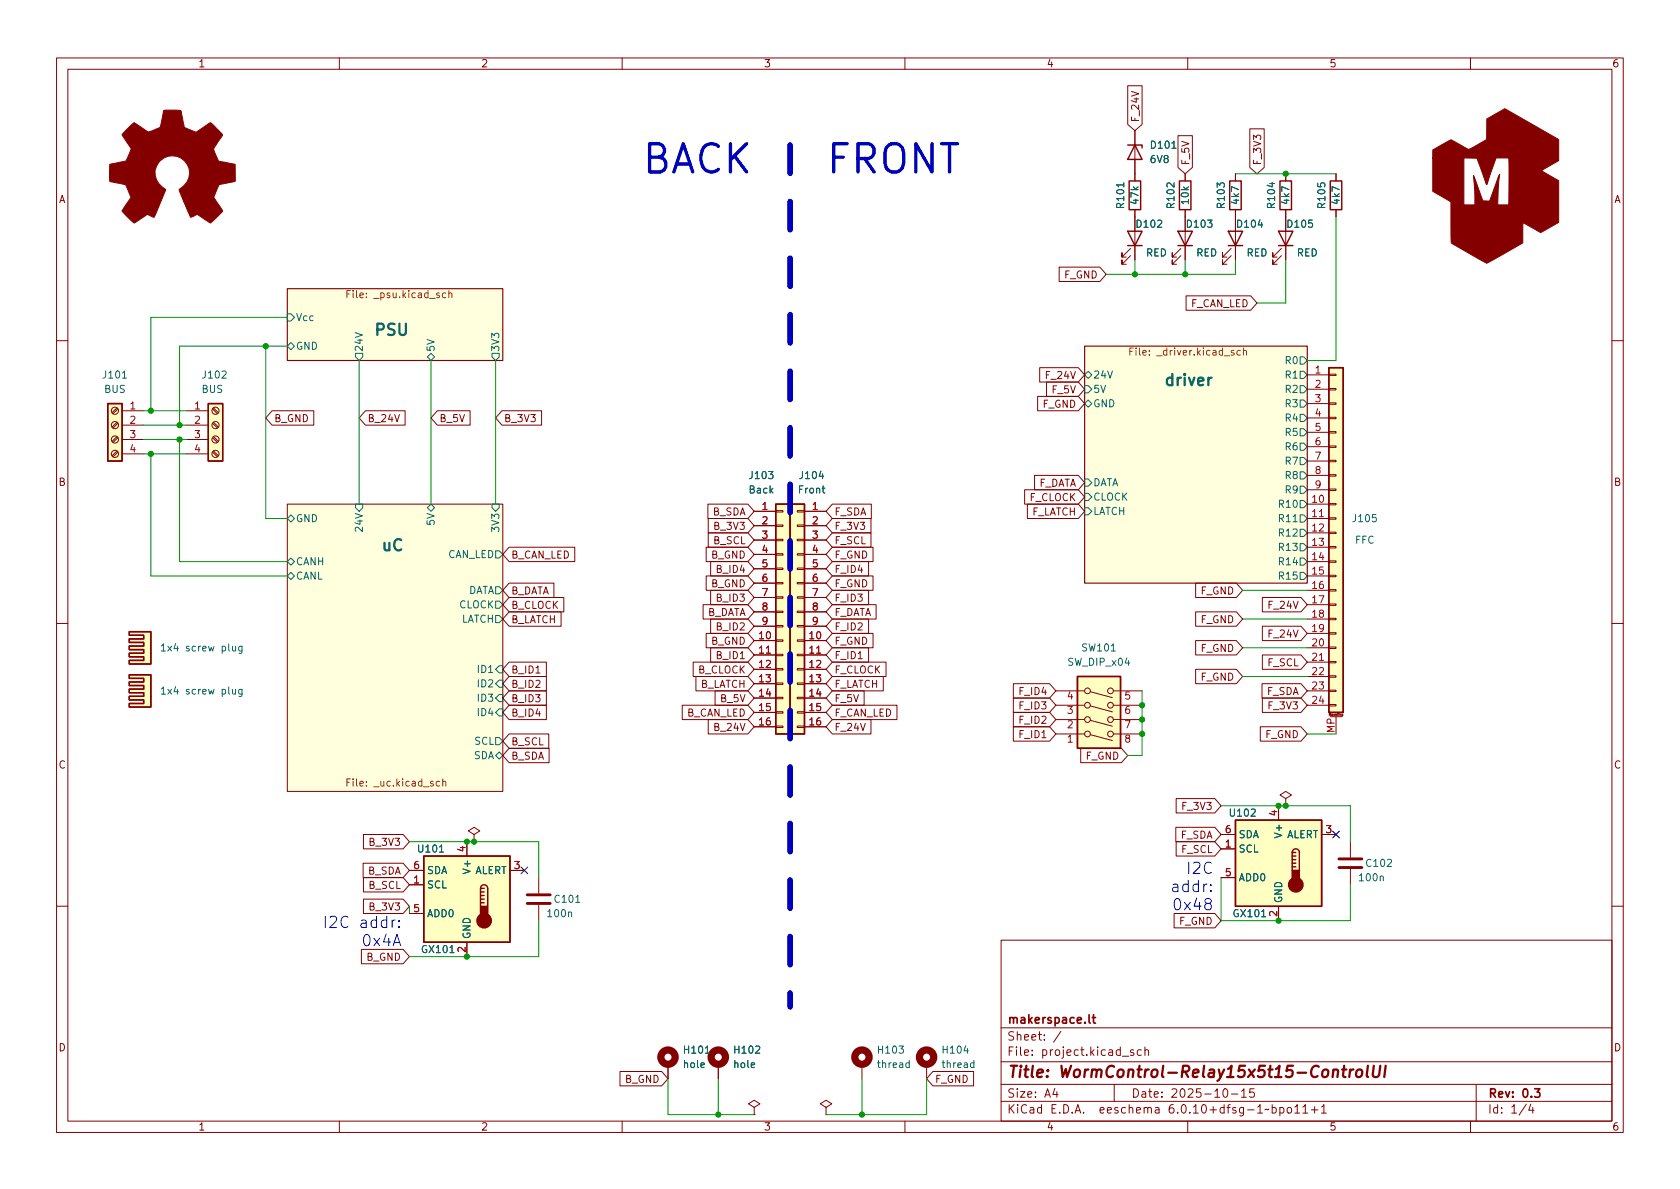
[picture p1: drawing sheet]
<svg xmlns="http://www.w3.org/2000/svg" width="297mm" height="210mm" viewBox="0 0 297 210" stroke-linecap="round" stroke-linejoin="round" font-family="sans-serif">
<g fill="none" stroke="#840000" stroke-width=".18">
<path d="M10 10.2h277v190.1h-277zM12 12.2h273v186.1h-273zM60 10.2v2M110 10.2v2M160 10.2v2M199.4 15.2h2.5v6.8l-1.2 1.1-1.3-1.1zM210 10.2v2M260 10.2v2M200.7 23.1v8.9M200.7 37.1v8.9M208.3 24h2.5v5.6l-1.3 1.1-1.2-1.1zM209.5 30.7v1.3"/>
<path d="M209.5 37.1v8.9M218.4 30.7v1.3M218.4 37.1v8.9M221 22.8h2.5v6.8l-1.3 1.1-1.2-1.1zM227.3 30.7v1.3M227.3 37.1v8.9M236.2 30.7v1.3M236.2 37.1v1.2M187.3 47.2h7.2l1.1 1.3-1.1 1.3h-7.2zM199.9 45.2l-1.5 1.5v-.7v.7h.7M199.9 43.9l-1.5 1.6v-.8v.8h.7M208.8 45.2l-1.5 1.5v-.7v.7h.7"/>
<path d="M208.8 43.9l-1.5 1.6v-.8v.8h.7M209.7 52.3h11.4l1.1 1.3-1.1 1.3h-11.4zM217.7 45.2l-1.5 1.5v-.7v.7h.7M217.7 43.9l-1.5 1.6v-.8v.8h.7M226.6 45.2l-1.6 1.5v-.7v.7h.8M226.6 43.9l-1.6 1.6v-.8v.8h.8M10 60.2h2M20.7 79.8l-.9 .8M20.7 77.2l-.9 .8M20.7 74.7l-.9 .8M20.7 72.1l-.9 .9M20.9 79.9l-.9 .9"/>
<path d="M20.9 77.4l-.9 .8M20.9 74.8l-.9 .9M20.9 72.3l-.9 .8M21.6 72.6h3.8M21.6 75.2h3.8M21.6 77.7h3.8M33 72.6h3.8M33 75.2h3.8M33 77.7h3.8M37.6 79.9l.8 .9M37.6 77.4l.8 .8M37.6 74.8l.8 .9"/>
<path d="M37.6 72.3l.8 .8M37.7 79.8l.9 .8M37.7 77.2l.9 .8M37.7 74.7l.9 .8M37.7 72.1l.9 .9M48.1 72.6h7.4v2.6h-7.4l-1.1-1.3zM64.6 72.6h7v2.6h-7l-1.1-1.3zM77.3 72.6h5.8v2.6h-5.8l-1.1-1.3zM88.7 72.6h7.1v2.6h-7.1l-1.1-1.3zM183.5 70.1h7.2l1.1 1.3-1.1 1.2h-7.2zM183.8 65h6.9l1.1 1.3-1.1 1.3h-6.9zM185 67.6h5.7l1.1 1.2-1.1 1.3h-5.7z"/>
<path d="M231.1 66.3h3.8M231.1 68.8h3.8M231.1 71.4h3.8M231.1 73.9h3.8M231.1 76.4h3.8M231.1 79h3.8M234.9 78.9h1.3v.2h-1.3zM234.9 76.3h1.3v.3h-1.3zM234.9 73.8h1.3v.2h-1.3zM234.9 71.2h1.3v.3h-1.3zM234.9 68.7h1.3v.3h-1.3zM234.9 66.2h1.3v.2h-1.3z"/>
<path d="M285 60.2h2M21.6 80.3h3.8M33 80.3h3.8M50.8 89.1h38.1v50.8h-38.1zM90 96.8h11.6v2.5h-11.6l-1.1-1.3zM124.9 96.8h7.3l1.1 1.2-1.1 1.3h-7.3zM125.2 89.1h7l1.1 1.3-1.1 1.3h-7zM125.2 94.2h7l1.1 1.3-1.1 1.3h-7zM125.2 91.7h7l1.1 1.3-1.1 1.2h-7zM125.6 99.3h6.6l1.1 1.3-1.1 1.2h-6.6zM133.3 90.4h3.9M133.3 93h3.9"/>
<path d="M133.3 95.5h3.9M133.3 98h3.9M137.2 97.9h1.2v.3h-1.2zM137.2 95.4h1.2v.2h-1.2zM137.2 92.8h1.2v.3h-1.2zM137.2 90.3h1.2v.2h-1.2zM141 97.9h1.2v.3h-1.2zM141 95.4h1.2v.2h-1.2zM141 92.8h1.2v.3h-1.2zM141 90.3h1.2v.2h-1.2zM142.2 90.4h3.8M142.2 93h3.8"/>
<path d="M142.2 95.5h3.8M142.2 98h3.8M147.2 99.3h6.4v2.5h-6.4l-1.2-1.2zM147.2 96.8h7.2v2.5h-7.2l-1.2-1.3zM147.2 89.1h6.9v2.6h-6.9l-1.2-1.3zM147.2 94.2h6.8v2.6h-6.8l-1.2-1.3zM147.2 91.7h6.8v2.5h-6.8l-1.2-1.2zM181.2 86.6h9.5l1.1 1.3-1.1 1.2h-9.5zM181.6 89.1h9.1l1.1 1.3-1.1 1.3h-9.1zM182.9 84.1h7.8l1.1 1.2-1.1 1.3h-7.8zM231.1 89.1h3.8M231.1 91.7h3.8"/>
<path d="M231.1 94.2h3.8M231.1 96.8h3.8M231.1 99.3h3.8M231.1 81.5h3.8M231.1 84.1h3.8M231.1 86.6h3.8M234.9 99.2h1.3v.2h-1.3zM234.9 96.6h1.3v.3h-1.3zM234.9 94.1h1.3v.3h-1.3zM234.9 91.6h1.3v.2h-1.3zM234.9 89h1.3v.3h-1.3zM234.9 86.5h1.3v.2h-1.3z"/>
<path d="M234.9 83.9h1.3v.3h-1.3zM234.9 81.4h1.3v.3h-1.3zM10 110.2h2M90 103.1h7.9v2.6h-7.9l-1.1-1.3zM90 108.2h9.2v2.5h-9.2l-1.1-1.2zM90 117.1h6.6v2.5h-6.6l-1.1-1.2zM90 105.7h9.7v2.5h-9.7l-1.1-1.3zM90 119.6h6.6v2.6h-6.6l-1.1-1.3zM122.6 117.1h9.6l1.1 1.3-1.1 1.2h-9.6zM123 119.6h9.2l1.1 1.3-1.1 1.3h-9.2zM124.3 106.9h7.9l1.1 1.3-1.1 1.3h-7.9zM124.9 112h7.3l1.1 1.3-1.1 1.2h-7.3z"/>
<path d="M124.9 101.8h7.3l1.1 1.3-1.1 1.3h-7.3zM125.6 114.5h6.6l1.1 1.3-1.1 1.3h-6.6zM125.6 104.4h6.6l1.1 1.3-1.1 1.2h-6.6zM125.6 109.5h6.6l1.1 1.2-1.1 1.3h-6.6zM133.3 113.3h3.9M133.3 115.8h3.9M133.3 118.4h3.9M133.3 100.6h3.9M133.3 103.1h3.9M133.3 105.7h3.9M133.3 108.2h3.9M133.3 110.7h3.9"/>
<path d="M137.2 118.2h1.2v.3h-1.2zM137.2 115.7h1.2v.2h-1.2zM137.2 113.2h1.2v.2h-1.2zM137.2 110.6h1.2v.3h-1.2zM137.2 108.1h1.2v.2h-1.2zM137.2 105.5h1.2v.3h-1.2zM137.2 103h1.2v.2h-1.2zM137.2 100.5h1.2v.2h-1.2zM141 118.2h1.2v.3h-1.2zM141 115.7h1.2v.2h-1.2zM141 113.2h1.2v.2h-1.2zM141 110.6h1.2v.3h-1.2z"/>
<path d="M141 108.1h1.2v.2h-1.2zM141 105.5h1.2v.3h-1.2zM141 103h1.2v.2h-1.2zM141 100.5h1.2v.2h-1.2zM142.2 113.3h3.8M142.2 115.8h3.8M142.2 118.4h3.8M142.2 100.6h3.8M142.2 103.1h3.8M142.2 105.7h3.8M142.2 108.2h3.8M142.2 110.7h3.8"/>
<path d="M147.2 114.5h6.4v2.6h-6.4l-1.2-1.3zM147.2 112h7.2v2.5h-7.2l-1.2-1.2zM147.2 101.8h7.2v2.6h-7.2l-1.2-1.3zM147.2 104.4h6.4v2.5h-6.4l-1.2-1.2zM147.2 109.5h6.4v2.5h-6.4l-1.2-1.3zM147.2 119.6h9v2.6h-9l-1.2-1.3zM147.2 106.9h7.7v2.6h-7.7l-1.2-1.3zM147.2 117.1h9.5v2.5h-9.5l-1.2-1.2zM211.4 118.4h7.2l1.1 1.2-1.1 1.3h-7.2zM211.4 113.3h7.2l1.1 1.2-1.1 1.3h-7.2zM211.4 108.2h7.2l1.1 1.3-1.1 1.2h-7.2zM211.4 103.1h7.2l1.1 1.3-1.1 1.3h-7.2z"/>
<path d="M223.2 105.7h6.8l1.1 1.2-1.1 1.3h-6.8zM223.2 110.7h6.8l1.1 1.3-1.1 1.3h-6.8zM223.2 115.8h6.8l1.1 1.3-1.1 1.3h-6.8zM231.1 101.8h3.8M231.1 104.4h3.8M231.1 106.9h3.8M231.1 109.5h3.8M231.1 112h3.8M231.1 114.5h3.8M231.1 117.1h3.8M231.1 119.6h3.8M234.9 119.5h1.3v.3h-1.3z"/>
<path d="M234.9 117h1.3v.2h-1.3zM234.9 114.4h1.3v.3h-1.3zM234.9 111.9h1.3v.2h-1.3zM234.9 109.3h1.3v.3h-1.3zM234.9 106.8h1.3v.3h-1.3zM234.9 104.3h1.3v.2h-1.3zM234.9 101.7h1.3v.3h-1.3zM285 110.2h2M90 129.8h7v2.5h-7l-1.1-1.2zM90 132.3h7.1v2.6h-7.1l-1.1-1.3zM90 122.2h6.6v2.5h-6.6l-1.1-1.3zM90 124.7h6.6v2.5h-6.6l-1.1-1.2z"/>
<path d="M120.6 124.7h11.6l1.1 1.3-1.1 1.2h-11.6zM125.2 127.2h7l1.1 1.3-1.1 1.3h-7zM126.4 122.2h5.8l1.1 1.2-1.1 1.3h-5.8zM133.3 120.9h3.9M133.3 123.4h3.9M133.3 126h3.9M133.3 128.5h3.9M137.2 128.4h1.2v.2h-1.2zM137.2 125.9h1.2v.2h-1.2zM137.2 123.3h1.2v.3h-1.2zM137.2 120.8h1.2v.2h-1.2zM141 128.4h1.2v.2h-1.2z"/>
<path d="M141 125.9h1.2v.2h-1.2zM141 123.3h1.2v.3h-1.2zM141 120.8h1.2v.2h-1.2zM142.2 120.9h3.8M142.2 123.4h3.8M142.2 126h3.8M142.2 128.5h3.8M147.2 122.2h5.6v2.5h-5.6l-1.2-1.3zM147.2 124.7h11.4v2.5h-11.4l-1.2-1.2zM147.2 127.2h6.8v2.6h-6.8l-1.2-1.3zM179.2 126h6.4l1.1 1.2-1.1 1.3h-6.4zM179.2 120.9h6.4l1.1 1.3-1.1 1.2h-6.4z"/>
<path d="M179.2 128.5h6.4l1.1 1.3-1.1 1.3h-6.4zM179.2 123.4h6.4l1.1 1.3-1.1 1.3h-6.4zM186.7 122.2h5.1M186.7 124.7h5.1M186.7 129.8h5.1M186.7 127.2h5.1M191.1 132.3h7.2l1.1 1.3-1.1 1.3h-7.2zM192.8 122.3l3.9 1.1M192.8 124.8l3.9 1.1M192.8 127.4l3.9 1M192.8 129.9l3.9 1.1M196.8 122.2h5.1"/>
<path d="M196.8 124.7h5.1M196.8 129.8h5.1M196.8 127.2h5.1M222.8 128.5h7.2l1.1 1.3-1.1 1.3h-7.2zM223.1 120.9h6.9l1.1 1.3-1.1 1.2h-6.9zM223.2 123.4h6.8l1.1 1.3-1.1 1.3h-6.8zM231.1 122.2h3.8M231.1 124.7h3.8M234.9 124.6h1.3v.2h-1.3zM234.9 122h1.3v.3h-1.3zM235.2 126.7h2M236.2 126.7v3.1"/>
<path d="M237.4 126.5h-.2l.1-.2h.1v.3h-.2M64.2 152.6h7.1l1.1 1.3-1.1 1.3h-7.1zM64.3 155.2h7l1.1 1.3-1.1 1.2h-7zM64.3 147.6h7l1.1 1.2-1.1 1.3h-7zM64.3 159h7l1.1 1.3-1.1 1.2h-7zM72.4 156.5h2.5M72.4 153.9h2.5M82.5 148.8v2.6M83.8 147.6l1-.7-1-.6-1 .6 1 .7v1.2M83.8 148.8h.1M90.2 153.9h2.5M95.2 155.2v2.8"/>
<path d="M207.9 146.3h6.9l1.1 1.3-1.1 1.2h-6.9zM208 148.8h6.8l1.1 1.3-1.1 1.3h-6.8zM208 141.2h6.8l1.1 1.3-1.1 1.3h-6.8zM215.9 150.1h2.5M215.9 147.6h2.5M215.9 155.2h2.5M226.1 142.5v2.5M227.3 141.2l1-.6-1-.7-1 .7 1 .6v1.3M227.3 142.5h.1M233.7 147.6h2.5M238.8 148.8v2.8M238.8 153.7v2.8"/>
<path d="M10 160.2h2M63.9 167.9h7.4l1.1 1.3-1.1 1.2h-7.4zM72.4 161.5h2.5M82.5 166.6v2.6M95.2 160v2.8M177 166.3h108v32h-108zM207.6 161.5h7.2l1.1 1.3-1.1 1.3h-7.2zM226.1 160.3v2.5M285 160.2h2M60 198.3v2M109.6 189.5h7.4l1.1 1.2-1.1 1.3h-7.4zM110 198.3v2"/>
<path d="M118.1 188.2v2.5M127 188.2v2.5M133.3 195.8l1.1-.6-1.1-.6-1 .6 1 .6v1.3M133.3 197.1h.1M146 195.8l1.1-.6-1.1-.6-1 .6 1 .6v1.3M146 197.1h.1M152.4 188.2v2.5M160 198.3v2M163.8 188.2v2.5M164.9 189.5h7.2v2.5h-7.2l-1.1-1.3zM177 194.8h108M177 191.8h108"/>
<path d="M177 187.8h108M177 181.8h108M186.5 192.5l-.4 1h1M186.9 193v1M187.6 182.4l-1.3 1.9M197 191.8v3M198.4 186.8h1.2M200.4 185.7l-.3-.1-.2 .2v.3l.5 .1v.4h-.5M201.8 185.7l-.4-.1-.3 .3v.4l.1 .3h.6M202.4 185.8l.2-.2 .4 .1 .1 .9M202.4 185.1v1.5M210 198.3v2"/>
<path d="M216.4 192.6l.2-.1a.81 .81 0 0 1 .6 .7 .81 .81 0 0 1-.3 .8h-.2a.81 .81 0 0 1-.6-.6 .81 .81 0 0 1 .3-.8zM217.7 193.5h1.2M219.5 193l.4-.5v1.5M219.5 194h.9M221.7 192.5h-.7l-.1 .7 .2-.1 .5 .1 .2 .2-.1 .5-.2 .1-.6-.1M224.4 196.1l-.3 .2-.2-.2-.3 .2M224.9 195.9l.5-.1 .2 .3v.4l-.1 .3h-.6M224.9 195.3v1.5M226.3 195.9l.4-.1 .3 .3v.4l-.1 .3h-.6M226.3 195.8v1.5M227.7 195.9l.4-.1 .3 .3v.4l-.3 .3h-.4l-.1-.3v-.4zM228.9 195.8l.5-.5v1.5"/>
<path d="M228.9 196.8h.9M230.4 195.8l.4-.5v1.5M230.4 196.8h.8M231.9 196.3h1.1M232.4 195.7v1.1M233.6 195.8l.5-.5v1.5M233.6 196.8h.9M260 198.3v2M261 191.8v6.5M269.9 195.3l-1.3 1.9M270.6 195.3l-.3 1h.9M271 195.8v1"/>
<circle cx="20.3" cy="77.7" r=".63"/>
<circle cx="20.3" cy="75.2" r=".63"/>
<circle cx="20.3" cy="72.6" r=".63"/>
<circle cx="38.1" cy="77.7" r=".63"/>
<circle cx="38.1" cy="72.6" r=".63"/>
<circle cx="38.1" cy="75.2" r=".63"/>
<circle cx="20.3" cy="80.3" r=".63"/>
<circle cx="38.1" cy="80.3" r=".63"/>
<circle cx="192.3" cy="122.2" r=".51"/>
<circle cx="192.3" cy="124.7" r=".51"/>
<circle cx="192.3" cy="127.2" r=".51"/>
<circle cx="192.3" cy="129.8" r=".51"/>
<circle cx="196.3" cy="122.2" r=".51"/>
<circle cx="196.3" cy="124.7" r=".51"/>
<circle cx="196.3" cy="127.2" r=".51"/>
<circle cx="196.3" cy="129.8" r=".51"/>
</g>
<path d="M192.6 179.4v1.3l.2 .2M193.1 179.9h.6M193.3 179.4v1.3l.4 .2M271.3 192.5h1l-.5 .6 .4 .1v.7l-.2 .1h-.4l-.3-.1" fill="none" stroke="#840000" stroke-width=".3"/>
<path d="M235.8 189.3a.49 .49 0 0 1 .8 .1l-.1 1.1M237.3 189.1h.8M237.7 188.5l-.2 1.7v.2l.4 .1M238.7 189.1l-.1 1.4M239.3 189.1l-.4 .1-.2 .3M239.9 189.3a.52 .52 0 0 1 .6-.2 .52 .52 0 0 1 .4 .4l-.1 .6a.55 .55 0 0 1-.5 .4 .55 .55 0 0 1-.5-.4zM241.9 188.5l-.3 1.7 .3 .3M242.9 188.5l-.2 1.6 .2 .3a.66 .66 0 0 0 .9-.3l.2-1.6M245 188.5l-.2 2" fill="none" stroke="#840000" stroke-width=".4"/>
<g fill="#ffd" stroke="#ffd" stroke-width=".18">
<path d="M50.8 51h38.1v12.7h-38.1z"/>
<path d="M191.8 61.2h39.3v41.9h-39.3z"/>
<path d="M50.8 89.1h38.1v50.8h-38.1z"/>
</g>
<path d="M50.8 51h38.1v12.7h-38.1zM191.8 61.2h39.3v41.9h-39.3z" fill="none" stroke="#840000" stroke-width=".2"/>
<g fill="none" stroke="#006464" stroke-width=".18">
<path d="M50.8 55.5h.6l.7 .6-.7 .7h-.6zM50.8 61.2l.6-.6 .7 .6-.7 .6zM62.9 62.5h1.2v.6l-.6 .6-.6-.6zM75.6 63.1l.6-.6 .6 .6-.6 .6zM87 62.5h1.3v.6l-.7 .6-.6-.6zM191.8 71.4l.6-.7 .6 .7-.6 .6zM191.8 68.2h.6l.6 .6-.6 .7h-.6zM191.8 66.3l.6-.6 .6 .6-.6 .6zM229.9 63.1h.6l.6 .6-.6 .7h-.6zM229.9 70.7h.6l.6 .7-.6 .6h-.6zM229.9 68.2h.6l.6 .6-.6 .7h-.6zM229.9 78.4h.6l.6 .6-.6 .6h-.6z"/>
<path d="M229.9 65.7h.6l.6 .6-.6 .6h-.6zM229.9 73.3h.6l.6 .6-.6 .6h-.6zM229.9 75.8h.6l.6 .6-.6 .7h-.6zM50.8 91.7l.6-.6 .7 .6-.7 .6zM51.4 98.7l.7 .6-.7 .6-.6-.6zM62.9 89.1h1.2v.7l-.6 .6-.6-.6zM75.6 89.8l.6-.7 .6 .7-.6 .6zM87 89.1h1.3v.7l-.7 .6-.6-.6zM87.6 97.4h.7l.6 .6-.6 .7h-.7zM191.8 89.8h.6l.6 .6-.6 .7h-.6zM191.8 84.7h.6l.6 .6-.6 .7h-.6zM191.8 87.2h.6l.6 .7-.6 .6h-.6z"/>
<path d="M229.9 80.9h.6l.6 .6-.6 .7h-.6zM229.9 98.7h.6l.6 .6-.6 .6h-.6zM229.9 96.1h.6l.6 .7-.6 .6h-.6zM229.9 86h.6l.6 .6-.6 .6h-.6zM229.9 93.6h.6l.6 .6-.6 .7h-.6zM229.9 88.5h.6l.6 .6-.6 .7h-.6zM229.9 83.4h.6l.6 .7-.6 .6h-.6zM229.9 91.1h.6l.6 .6-.6 .6h-.6zM28.5 114.2l.4-.3v1.2M28.5 115.1h.8M42.8 114.3v1l-.2 .2h-.3M42.8 114.3h-.4l-.2 .2 .1 .6h.5"/>
<path d="M50.8 101.8l.6-.6 .7 .6-.7 .7zM87.6 103.8h.7l.6 .6-.6 .6h-.7zM87.6 106.3h.7l.6 .6-.6 .7h-.7zM87.6 108.8h.7l.6 .7-.6 .6h-.7zM88.3 117.7h.6v1.3h-.6l-.7-.6zM229.9 101.2h.6l.6 .6-.6 .7h-.6zM28.5 121.8l.4-.3v1.2M28.5 122.7h.8M42.8 121.9v1l-.2 .3-.3-.1M42.8 122l-.4-.1-.2 .2 .1 .6h.5M87.6 133.6l.7-.6 .6 .6-.6 .6zM87.6 130.4h.7l.6 .7-.6 .6h-.7z"/>
<path d="M87.6 126l.7-.7h.6v1.3h-.6zM88.3 122.8h.6v1.3h-.6l-.7-.7zM88.3 120.3h.6v1.2h-.6l-.7-.6z"/>
</g>
<g fill="none" stroke="#725600" stroke-width=".18">
<path d="M61.3 52h.5M61.9 51.4h-.6v1.2M78.8 51.9l-.3-.1-.3 .2 .1 .6h.5M79.4 51.9l.1-.1 .3 .1 .1 .7M79.4 51.4v1.2M199.8 62.1h.4M200.4 61.5h-.6v1.3M219.3 62h-.4l-.2 .2 .1 .5h.5M219.8 62.1l.2-.1h.3l.1 .8M219.8 61.5v1.3M61.3 138.3h.5M61.9 137.7h-.6v1.3"/>
<path d="M77.7 138.2h-.3l-.3 .2 .1 .5h.5M78.3 138.3l.2-.1h.3v.8M78.3 137.7v1.3"/>
</g>
<g fill="none" stroke="#840000" stroke-width="1.3">
<circle cx="118.1" cy="186.9" r="1.27"/>
<circle cx="127" cy="186.9" r="1.27"/>
<circle cx="152.4" cy="186.9" r="1.27"/>
<circle cx="163.8" cy="186.9" r="1.27"/>
</g>
<g fill="#ffffc2" stroke="#ffffc2" stroke-width=".18">
<path d="M137.2 89.1h2.5v40.7h-2.5z"/>
<path d="M19 71.4h2.6v10.1h-2.6z"/>
<path d="M36.8 71.4h2.6v10.1h-2.6z"/>
<path d="M22.9 115.5h2.5v-.6l1.3 .6v1.9h-3.8v-.6h2.5v-.7h-2.5z"/>
<path d="M22.9 111.7h3.8v3.8l-1.3-.6h-2.5v-.7h2.5v-.6h-2.5v-.6h2.5v-.7h-2.5z"/>
<path d="M234.9 65h2.6v61h-2.6z"/>
<path d="M190.5 119.6h7.6v12.7h-7.6z"/>
<path d="M22.9 123.1h2.5v-.6l1.3 .6v1.9h-3.8v-.6h2.5v-.6h-2.5z"/>
<path d="M22.9 119.3h3.8v3.8l-1.3-.6h-2.5v-.6h2.5v-.7h-2.5v-.6h2.5v-.6h-2.5z"/>
<path d="M139.7 89.1h2.5v40.7h-2.5z"/>
<path d="M74.9 151.4h15.3v15.2h-15.3z"/>
<path d="M218.4 145h15.3v15.3h-15.3z"/>
</g>
<g fill="none" stroke="#840000" stroke-width=".25">
<path d="M199.4 25.6h2.5v.6M199.6 32h2.1v5.1h-2.1zM200.7 25.6l1.2 2.6h-2.5zM208.5 32h2.1v5.1h-2.1zM217.4 32h2.1v5.1h-2.1zM226.3 32h2v5.1h-2zM235.2 32h2v5.1h-2zM199.4 40.9h2.5l-1.2 2.5zM199.4 43.4h2.5M208.3 40.9h2.5l-1.3 2.5zM208.3 43.4h2.5M217.2 40.9h2.5l-1.3 2.5z"/>
<path d="M217.2 43.4h2.5M226.1 40.9h2.5l-1.3 2.5zM226.1 43.4h2.5M19 71.4h2.6v10.1h-2.6zM36.8 71.4h2.6v10.1h-2.6zM234.9 65h2.6v61h-2.6zM137.2 89.1h2.5v40.7h-2.5zM139.7 89.1h2.5v40.7h-2.5zM22.9 111.7h3.8v5.7h-3.8v-.6h2.5v-.7h-2.5v-.6h2.5v-.6h-2.5v-.7h2.5v-.6h-2.5v-.6h2.5v-.7h-2.5zM22.9 119.3h3.8v5.7h-3.8v-.6h2.5v-.6h-2.5v-.7h2.5v-.6h-2.5v-.6h2.5v-.7h-2.5v-.6h2.5v-.6h-2.5zM190.5 119.6h7.6v12.7h-7.6zM74.9 151.4h15.3v15.2h-15.3z"/>
<path d="M85 157.1a.64 .64 0 0 1 .6-.6 .64 .64 0 0 1 .6 .6v3.2M85 159.6h.6M85 159h.6M85 158.4h.6M85 157.7h.6M85 157.1v3.2M85 157.1h.6M218.4 145h15.3v15.3h-15.3zM228.5 150.7a.64 .64 0 0 1 .6-.6 .64 .64 0 0 1 .6 .6v3.2M228.5 153.3h.6M228.5 152.6h.6M228.5 152h.6"/>
<path d="M228.5 151.4h.6M228.5 150.7v3.2M228.5 150.7h.6"/>
</g>
<g fill="#840000" stroke="#840000" stroke-width=".18">
<path d="M22.6 22.7l1.1-1 2.4 1.6a4.7 4.7 0 0 0 2.2-.8l.7-3h2.9a.92 .92 0 0 1 .3 1l.4 2 2.1 .9 2.4-1.7a.97 .97 0 0 1 .8 .6l1.4 1.6-1.5 2.3v.2l.2 .6 .6 1.5 3 .6v2.9l-2.8 .6-1 2.3 1.6 2.4-1.5 1.6a.81 .81 0 0 1-.8 .5l-2.2-1.5-1.2 .5-2.1-4.9a3.1 3.1 0 0 0 1.8-3.4 3.1 3.1 0 0 0-2.9-2.5 3.1 3.1 0 0 0-3 2.4 3.1 3.1 0 0 0 1.7 3.4l.1 .1-2 4.9-1.1-.4a3.5 3.5 0 0 0-1.7 .9l-.8 .5-2.1-2a.93 .93 0 0 1 .4-.9l1.2-1.6-.9-2.1a3.7 3.7 0 0 0-1.9-.5l-1-.3v-2.8a.87 .87 0 0 1 .9-.3l2-.5 .6-1.3a.82 .82 0 0 0 0-1.2l-1.3-2.1z"/>
<path d="M253.3 26.5l3.2-1.8 2.4 1.3a1.06 1.06 0 0 0 1.6 0l2.3-1.3 .1-3.7 3.2-1.8 9.5 5.5v3.7l-3.1 1.8 3.1 1.7v7.4l-3.2 1.8-3.1-1.7-.1 3.6-6.3 3.6-6.3-3.6-.1-7.3-3.2-1.9v-5.9h5.5v8.3h2l-.3-5.2 1.7 4.5 1.2 .1 1.7-4.8-.3 5.4h2v-8.3h-2.3l-1.6 4.7-1.8-4.6-7.8-.1z"/>
</g>
<path d="M93.2 159.8h4.1M93.2 158.2h4.1M236.7 153.4h4.1M236.7 151.9h4.1" fill="none" stroke="#840000" stroke-width=".51"/>
<g fill="#840000" stroke="#840000" stroke-width=".25">
<path d="M85 160.3h1.2v1.9h-1.2z"/>
<path d="M228.5 153.9h1.2v1.9h-1.2z"/>
<circle cx="85.6" cy="162.8" r="1.27"/>
<circle cx="229.1" cy="156.5" r="1.27"/>
</g>
<path d="M57.5 162v2M58.4 162.2l.3-.2h.4a.54 .54 0 0 1 .3 .9l-1.1 1.1h1.2" fill="none" stroke="#0000c2" stroke-width=".18"/>
<path d="M139.7 25.6v152.4" fill="none" stroke="#0000c2" stroke-width="1" stroke-dasharray="5 5"/>
<g fill="none" stroke="#009600" stroke-width=".18">
<path d="M218.4 30.7h17.8M236.2 38.3v25.4h-5.1M50.8 56.1h-24.1v16.5M200.7 46v2.5M209.5 46v2.5M218.4 46v2.5h-22.8M227.3 46v7.6h-5.1M25.4 77.7h7.6M25.4 72.6h7.6M25.4 75.2h7.6M31.7 77.7v21.6h19.1M47 61.2v30.5h3.8"/>
<path d="M50.8 61.2h-19.1v14M63.5 63.7v25.4M76.2 63.7v25.4M87.6 63.7v25.4M25.4 80.3h7.6M26.7 80.3v21.5h24.1M219.7 104.4h11.4M219.7 109.5h11.4M219.7 119.6h11.4M219.7 114.5h11.4M201.9 122.2v11.4h-2.5M231.1 129.8h5.1"/>
<path d="M72.4 148.8h22.8v6.4M215.9 155.2v7.6h22.9v-6.3M215.9 142.5h22.9v6.3M72.4 160.3v1.2M95.2 162.8v6.4h-22.8M118.1 190.7v6.4h15.2M127 190.7v6.4M152.4 190.7v6.4M163.8 190.7v6.4h-17.8"/>
</g>
<path d="M92.1 153.3l1.2 1.2M93.3 153.3l-1.2 1.2M235.6 147l1.2 1.2M236.8 147l-1.2 1.2" fill="none" stroke="#000084" stroke-width=".18"/>
<g fill="#009600" stroke="#009600" stroke-width=".18">
<circle cx="82.5" cy="148.8" r=".46"/>
<circle cx="83.8" cy="148.8" r=".46"/>
<circle cx="82.5" cy="169.2" r=".46"/>
<circle cx="201.9" cy="124.7" r=".46"/>
<circle cx="201.9" cy="127.2" r=".46"/>
<circle cx="201.9" cy="129.8" r=".46"/>
<circle cx="227.3" cy="142.5" r=".46"/>
<circle cx="226.1" cy="142.5" r=".46"/>
<circle cx="152.4" cy="197.1" r=".46"/>
<circle cx="127" cy="197.1" r=".46"/>
<circle cx="226.1" cy="162.8" r=".46"/>
<circle cx="209.5" cy="48.5" r=".46"/>
<circle cx="200.7" cy="48.5" r=".46"/>
<circle cx="227.3" cy="30.7" r=".46"/>
<circle cx="47" cy="61.2" r=".46"/>
<circle cx="31.7" cy="77.7" r=".46"/>
<circle cx="26.7" cy="80.3" r=".46"/>
<circle cx="31.7" cy="75.2" r=".46"/>
<circle cx="26.7" cy="72.6" r=".46"/>
</g>
<g font-size="7" fill="#0000c2">
<text x="113.2" y="30.6">BACK</text>
<text x="146.2" y="30.6">FRONT</text>
</g>
<g font-size="2.8" fill="#006464">
<text x="66.4" y="59.3">PSU</text>
<text x="206.3" y="68.2">driver</text>
<text x="67.6" y="97.4">uC</text>
</g>
<g font-size="2.8" fill="#0000c2">
<text x="210.3" y="154.5">I2C</text>
<text x="207.7" y="157.8">addr:</text>
<text x="208.4" y="161">0x48</text>
<text x="59" y="164.1">I2C addr:</text>
<text x="64.5" y="167.3">0x4A</text>
</g>
<text font-size="2.8" fill="#840000" x="178" y="190.6">Title: WormControl-Relay15x5t15-ControlUI</text>
<g font-size="2.1" fill="#840000">
<text x="178" y="184">Sheet: /</text>
<text x="178" y="181">makerspace.lt</text>
<text x="178" y="186.7">File: project.kicad_sch</text>
<text x="178" y="196.9">KiCad E.D.A. eeschema 6.0.10+dfsg-1~bpo11+1</text>
<text x="178" y="194.1">Size: A4</text>
<text x="200" y="194.1">Date: 2025-10-15</text>
<text x="263" y="194.1">Rev: 0.3</text>
<text x="263" y="196.9">Id: 1/4</text>
</g>
<g font-size="1.8" fill="#840000">
<text x="35" y="11.9">1</text>
<text x="85" y="11.9">2</text>
<text x="135" y="11.9">3</text>
<text x="185" y="11.9">4</text>
<text x="235" y="11.9">5</text>
<text x="285" y="11.9">6</text>
<text x="201.4" y="21.7" transform="rotate(-90 201.4 21.7)">F_24V</text>
<text x="210.3" y="29.3" transform="rotate(-90 210.3 29.3)">F_5V</text>
<text x="223" y="29.3" transform="rotate(-90 223 29.3)">F_3V3</text>
<text x="10.3" y="35.9">A</text>
<text x="285.3" y="35.9">A</text>
<text x="188.2" y="49.2">F_GND</text>
<text x="210.4" y="54.3">F_CAN_LED</text>
<text x="185.1" y="67">F_24V</text>
<text x="186.1" y="69.6">F_5V</text>
<text x="48.4" y="74.6">B_GND</text>
<text x="64.9" y="74.6">B_24V</text>
<text x="77.6" y="74.6">B_5V</text>
<text x="89.1" y="74.6">B_3V3</text>
<text x="184.3" y="72.1">F_GND</text>
<text x="10.3" y="85.9">B</text>
<text x="182" y="88.6">F_CLOCK</text>
<text x="183.4" y="86.1">F_DATA</text>
<text x="285.3" y="85.9">B</text>
<text x="125.9" y="91.1">B_SDA</text>
<text x="126.5" y="93.7">B_3V3</text>
<text x="147.5" y="91.1">F_SDA</text>
<text x="147.5" y="93.7">F_3V3</text>
<text x="182.3" y="91.1">F_LATCH</text>
<text x="90.3" y="98.8">B_CAN_LED</text>
<text x="125.7" y="98.8">B_GND</text>
<text x="126.1" y="96.2">B_SCL</text>
<text x="126.9" y="101.3">B_ID4</text>
<text x="147.5" y="101.3">F_ID4</text>
<text x="147.5" y="98.8">F_GND</text>
<text x="147.5" y="96.2">F_SCL</text>
<text x="90.3" y="105.1">B_DATA</text>
<text x="90.3" y="107.7">B_CLOCK</text>
<text x="125.7" y="103.8">B_GND</text>
<text x="126.9" y="106.4">B_ID3</text>
<text x="147.5" y="103.8">F_GND</text>
<text x="147.5" y="106.4">F_ID3</text>
<text x="212.3" y="105.1">F_GND</text>
<text x="224.5" y="107.7">F_24V</text>
<text x="90.3" y="110.2">B_LATCH</text>
<text x="124.7" y="108.9">B_DATA</text>
<text x="126.9" y="111.5">B_ID2</text>
<text x="147.5" y="111.5">F_ID2</text>
<text x="147.5" y="108.9">F_DATA</text>
<text x="212.3" y="110.2">F_GND</text>
<text x="224.5" y="112.7">F_24V</text>
<text x="90.3" y="119.1">B_ID1</text>
<text x="123.4" y="119.1">B_CLOCK</text>
<text x="125.7" y="114">B_GND</text>
<text x="126.9" y="116.5">B_ID1</text>
<text x="147.5" y="116.5">F_ID1</text>
<text x="147.5" y="114">F_GND</text>
<text x="147.5" y="119.1">F_CLOCK</text>
<text x="212.3" y="115.3">F_GND</text>
<text x="224.1" y="117.8">F_SCL</text>
<text x="90.3" y="124.2">B_ID3</text>
<text x="90.3" y="121.6">B_ID2</text>
<text x="123.7" y="121.6">B_LATCH</text>
<text x="127.5" y="124.2">B_5V</text>
<text x="147.5" y="121.6">F_LATCH</text>
<text x="147.5" y="124.2">F_5V</text>
<text x="180.4" y="122.9">F_ID4</text>
<text x="180.4" y="125.4">F_ID3</text>
<text x="212.3" y="120.4">F_GND</text>
<text x="223.9" y="122.9">F_SDA</text>
<text x="224.5" y="125.4">F_3V3</text>
<text x="90.3" y="131.8">B_SCL</text>
<text x="90.3" y="126.7">B_ID4</text>
<text x="121.3" y="126.7">B_CAN_LED</text>
<text x="126.5" y="129.2">B_24V</text>
<text x="147.5" y="126.7">F_CAN_LED</text>
<text x="147.5" y="129.2">F_24V</text>
<text x="180.4" y="128">F_ID2</text>
<text x="180.4" y="130.5">F_ID1</text>
<text x="223.7" y="130.5">F_GND</text>
<text x="10.3" y="135.9">C</text>
<text x="90.3" y="134.3">B_SDA</text>
<text x="192" y="134.3">F_GND</text>
<text x="285.3" y="135.9">C</text>
<text x="209.3" y="143.2">F_3V3</text>
<text x="65.6" y="149.6">B_3V3</text>
<text x="208.7" y="148.3">F_SDA</text>
<text x="65" y="154.6">B_SDA</text>
<text x="208.9" y="150.8">F_SCL</text>
<text x="65.2" y="157.2">B_SCL</text>
<text x="65.6" y="161">B_3V3</text>
<text x="208.5" y="163.5">F_GND</text>
<text x="64.8" y="169.9">B_GND</text>
<text x="10.3" y="185.9">D</text>
<text x="285.3" y="185.9">D</text>
<text x="110.5" y="191.5">B_GND</text>
<text x="165.3" y="191.5">F_GND</text>
<text x="35" y="199.9">1</text>
<text x="85" y="199.9">2</text>
<text x="135" y="199.9">3</text>
<text x="185" y="199.9">4</text>
<text x="235" y="199.9">5</text>
<text x="285" y="199.9">6</text>
</g>
<g font-size="1.8" fill="#006464">
<text x="203.5" y="28.8">6V8</text>
<text x="203.6" y="26.3">D101</text>
<text x="198.8" y="36.7" transform="rotate(-90 198.8 36.7)">R101</text>
<text x="201.1" y="40.3">D102</text>
<text x="201.3" y="36" transform="rotate(-90 201.3 36)">47k</text>
<text x="207.6" y="36.7" transform="rotate(-90 207.6 36.7)">R102</text>
<text x="210" y="40.3">D103</text>
<text x="210.2" y="36" transform="rotate(-90 210.2 36)">10k</text>
<text x="216.5" y="36.7" transform="rotate(-90 216.5 36.7)">R103</text>
<text x="218.9" y="40.3">D104</text>
<text x="219.1" y="36" transform="rotate(-90 219.1 36)">4k7</text>
<text x="225.4" y="36.7" transform="rotate(-90 225.4 36.7)">R104</text>
<text x="227.8" y="40.3">D105</text>
<text x="228" y="36" transform="rotate(-90 228 36)">4k7</text>
<text x="234.3" y="36.7" transform="rotate(-90 234.3 36.7)">R105</text>
<text x="236.9" y="36" transform="rotate(-90 236.9 36)">4k7</text>
<text x="202.6" y="45.3">RED</text>
<text x="211.5" y="45.3">RED</text>
<text x="220.4" y="45.3">RED</text>
<text x="229.3" y="45.3">RED</text>
<text x="52.3" y="56.8">Vcc</text>
<text x="52.3" y="61.8">GND</text>
<text x="64.1" y="62.3" transform="rotate(-90 64.1 62.3)">24V</text>
<text x="76.8" y="62.3" transform="rotate(-90 76.8 62.3)">5V</text>
<text x="88.3" y="62.3" transform="rotate(-90 88.3 62.3)">3V3</text>
<text x="227.4" y="64.4">R0</text>
<text x="18.4" y="66.9">J101</text>
<text x="18.5" y="69.5">BUS</text>
<text x="35.7" y="69.5">BUS</text>
<text x="36" y="66.9">J102</text>
<text x="193.2" y="69.5">5V</text>
<text x="193.2" y="66.9">24V</text>
<text x="227.4" y="69.5">R2</text>
<text x="227.4" y="66.9">R1</text>
<text x="193.2" y="72">GND</text>
<text x="227.4" y="72">R3</text>
<text x="227.4" y="74.5">R4</text>
<text x="227.4" y="77.1">R5</text>
<text x="227.4" y="82.2">R7</text>
<text x="227.4" y="79.6">R6</text>
<text x="132.5" y="87.2">Back</text>
<text x="132.7" y="84.7">J103</text>
<text x="141.3" y="87.2">Front</text>
<text x="141.5" y="84.7">J104</text>
<text x="193.2" y="86">DATA</text>
<text x="193.2" y="88.5">CLOCK</text>
<text x="226.4" y="89.8">R10</text>
<text x="227.4" y="87.2">R9</text>
<text x="227.4" y="84.7">R8</text>
<text x="52.3" y="92.3">GND</text>
<text x="64.1" y="93.8" transform="rotate(-90 64.1 93.8)">24V</text>
<text x="76.8" y="92.8" transform="rotate(-90 76.8 92.8)">5V</text>
<text x="88.3" y="93.8" transform="rotate(-90 88.3 93.8)">3V3</text>
<text x="193.2" y="91.1">LATCH</text>
<text x="226.4" y="94.9">R12</text>
<text x="226.4" y="92.3">R11</text>
<text x="239.3" y="92.3">J105</text>
<text x="52.3" y="99.9">CANH</text>
<text x="79.1" y="98.7">CAN_LED</text>
<text x="226.4" y="99.9">R14</text>
<text x="226.4" y="97.4">R13</text>
<text x="239.6" y="96.1">FFC</text>
<text x="52.3" y="102.5">CANL</text>
<text x="81.2" y="107.6">CLOCK</text>
<text x="82.5" y="105">DATA</text>
<text x="226.4" y="102.5">R15</text>
<text x="81.4" y="110.1">LATCH</text>
<text x="29.4" y="115.2">1x4 screw plug</text>
<text x="84.7" y="119">ID1</text>
<text x="189" y="117.7">SW_DIP_x04</text>
<text x="191.4" y="115.2">SW101</text>
<text x="29.4" y="122.8">1x4 screw plug</text>
<text x="84.7" y="124.1">ID3</text>
<text x="84.7" y="121.5">ID2</text>
<text x="83.9" y="131.7">SCL</text>
<text x="84.7" y="126.6">ID4</text>
<text x="83.7" y="134.2">SDA</text>
<text x="217.6" y="144.4">U102</text>
<text x="218.9" y="148.2">SDA</text>
<text x="226.7" y="147.7" transform="rotate(-90 226.7 147.7)">V+</text>
<text x="227.3" y="148.2">ALERT</text>
<text x="74.1" y="150.7">U101</text>
<text x="75.4" y="154.6">SDA</text>
<text x="83.2" y="154.1" transform="rotate(-90 83.2 154.1)">V+</text>
<text x="83.8" y="154.6">ALERT</text>
<text x="218.9" y="150.7">SCL</text>
<text x="218.9" y="155.8">ADD0</text>
<text x="240.5" y="155.8">100n</text>
<text x="241.7" y="153.3">C102</text>
<text x="75.4" y="157.1">SCL</text>
<text x="98.2" y="159.6">C101</text>
<text x="226.7" y="159.8" transform="rotate(-90 226.7 159.8)">GND</text>
<text x="75.4" y="162.2">ADD0</text>
<text x="83.2" y="166.1" transform="rotate(-90 83.2 166.1)">GND</text>
<text x="97" y="162.2">100n</text>
<text x="218.2" y="162.2">GX101</text>
<text x="74.7" y="168.5">GX101</text>
<text x="120.9" y="188.8">hole</text>
<text x="121.1" y="186.3">H101</text>
<text x="129.8" y="188.8">hole</text>
<text x="130" y="186.3">H102</text>
<text x="155.3" y="188.8">thread</text>
<text x="155.4" y="186.3">H103</text>
<text x="166.8" y="188.8">thread</text>
<text x="166.8" y="186.3">H104</text>
</g>
<g font-size="1.8" fill="#725600">
<text x="62" y="52.7">File: _psu.kicad_sch</text>
<text x="200.5" y="62.9">File: _driver.kicad_sch</text>
<text x="62" y="139.1">File: _uc.kicad_sch</text>
</g>
<g font-size="1.8" fill="#a90000">
<text x="232.6" y="66">1</text>
<text x="232.6" y="68.6">2</text>
<text x="232.6" y="71.1">3</text>
<text x="23" y="72.4">1</text>
<text x="23" y="74.9">2</text>
<text x="23" y="77.5">3</text>
<text x="34.4" y="72.4">1</text>
<text x="34.4" y="74.9">2</text>
<text x="34.4" y="77.5">3</text>
<text x="232.6" y="73.7">4</text>
<text x="232.6" y="76.2">5</text>
<text x="23" y="80">4</text>
<text x="34.4" y="80">4</text>
<text x="232.6" y="78.7">6</text>
<text x="232.6" y="81.3">7</text>
<text x="232.6" y="83.8">8</text>
<text x="232.1" y="88.9">10</text>
<text x="232.6" y="86.4">9</text>
<text x="134.8" y="90.2">1</text>
<text x="134.8" y="92.7">2</text>
<text x="134.8" y="95.2">3</text>
<text x="143.7" y="90.2">1</text>
<text x="143.7" y="92.7">2</text>
<text x="143.7" y="95.2">3</text>
<text x="232.1" y="91.4">11</text>
<text x="232.1" y="94">12</text>
<text x="134.8" y="97.8">4</text>
<text x="134.8" y="100.3">5</text>
<text x="143.7" y="97.8">4</text>
<text x="143.7" y="100.3">5</text>
<text x="232.1" y="96.5">13</text>
<text x="232.1" y="99.1">14</text>
<text x="232.1" y="101.6">15</text>
<text x="134.8" y="102.9">6</text>
<text x="134.8" y="105.4">7</text>
<text x="134.8" y="107.9">8</text>
<text x="143.7" y="102.9">6</text>
<text x="143.7" y="105.4">7</text>
<text x="143.7" y="107.9">8</text>
<text x="232.1" y="104.1">16</text>
<text x="232.1" y="106.7">17</text>
<text x="134.3" y="113">10</text>
<text x="134.8" y="110.5">9</text>
<text x="143.2" y="113">10</text>
<text x="143.7" y="110.5">9</text>
<text x="232.1" y="109.2">18</text>
<text x="232.1" y="111.8">19</text>
<text x="134.3" y="115.6">11</text>
<text x="134.3" y="118.1">12</text>
<text x="143.2" y="115.6">11</text>
<text x="143.2" y="118.1">12</text>
<text x="232.1" y="114.3">20</text>
<text x="232.1" y="116.8">21</text>
<text x="232.1" y="119.4">22</text>
<text x="134.3" y="120.6">13</text>
<text x="134.3" y="123.2">14</text>
<text x="134.3" y="125.7">15</text>
<text x="143.2" y="120.6">13</text>
<text x="143.2" y="123.2">14</text>
<text x="143.2" y="125.7">15</text>
<text x="188.7" y="123.7">4</text>
<text x="198.9" y="123.7">5</text>
<text x="232.1" y="121.9">23</text>
<text x="232.1" y="124.5">24</text>
<text x="134.3" y="128.3">16</text>
<text x="143.2" y="128.3">16</text>
<text x="188.7" y="131.3">1</text>
<text x="188.7" y="128.8">2</text>
<text x="188.7" y="126.2">3</text>
<text x="198.9" y="126.2">6</text>
<text x="198.9" y="128.8">7</text>
<text x="198.9" y="131.3">8</text>
<text x="236" y="129.6" transform="rotate(-90 236 129.6)">MP</text>
<text x="216.7" y="149.9">1</text>
<text x="216.7" y="147.3">6</text>
<text x="225.8" y="144.3" transform="rotate(-90 225.8 144.3)">4</text>
<text x="234.5" y="147.3">3</text>
<text x="73.2" y="153.7">6</text>
<text x="82.3" y="150.6" transform="rotate(-90 82.3 150.6)">4</text>
<text x="90.9" y="153.7">3</text>
<text x="216.7" y="154.9">5</text>
<text x="73.2" y="156.2">1</text>
<text x="73.2" y="161.3">5</text>
<text x="225.8" y="162" transform="rotate(-90 225.8 162)">2</text>
<text x="82.3" y="168.4" transform="rotate(-90 82.3 168.4)">2</text>
</g>
<text font-size=".5" fill="#840000" x="235" y="126.5">Mounting</text>
</svg>
